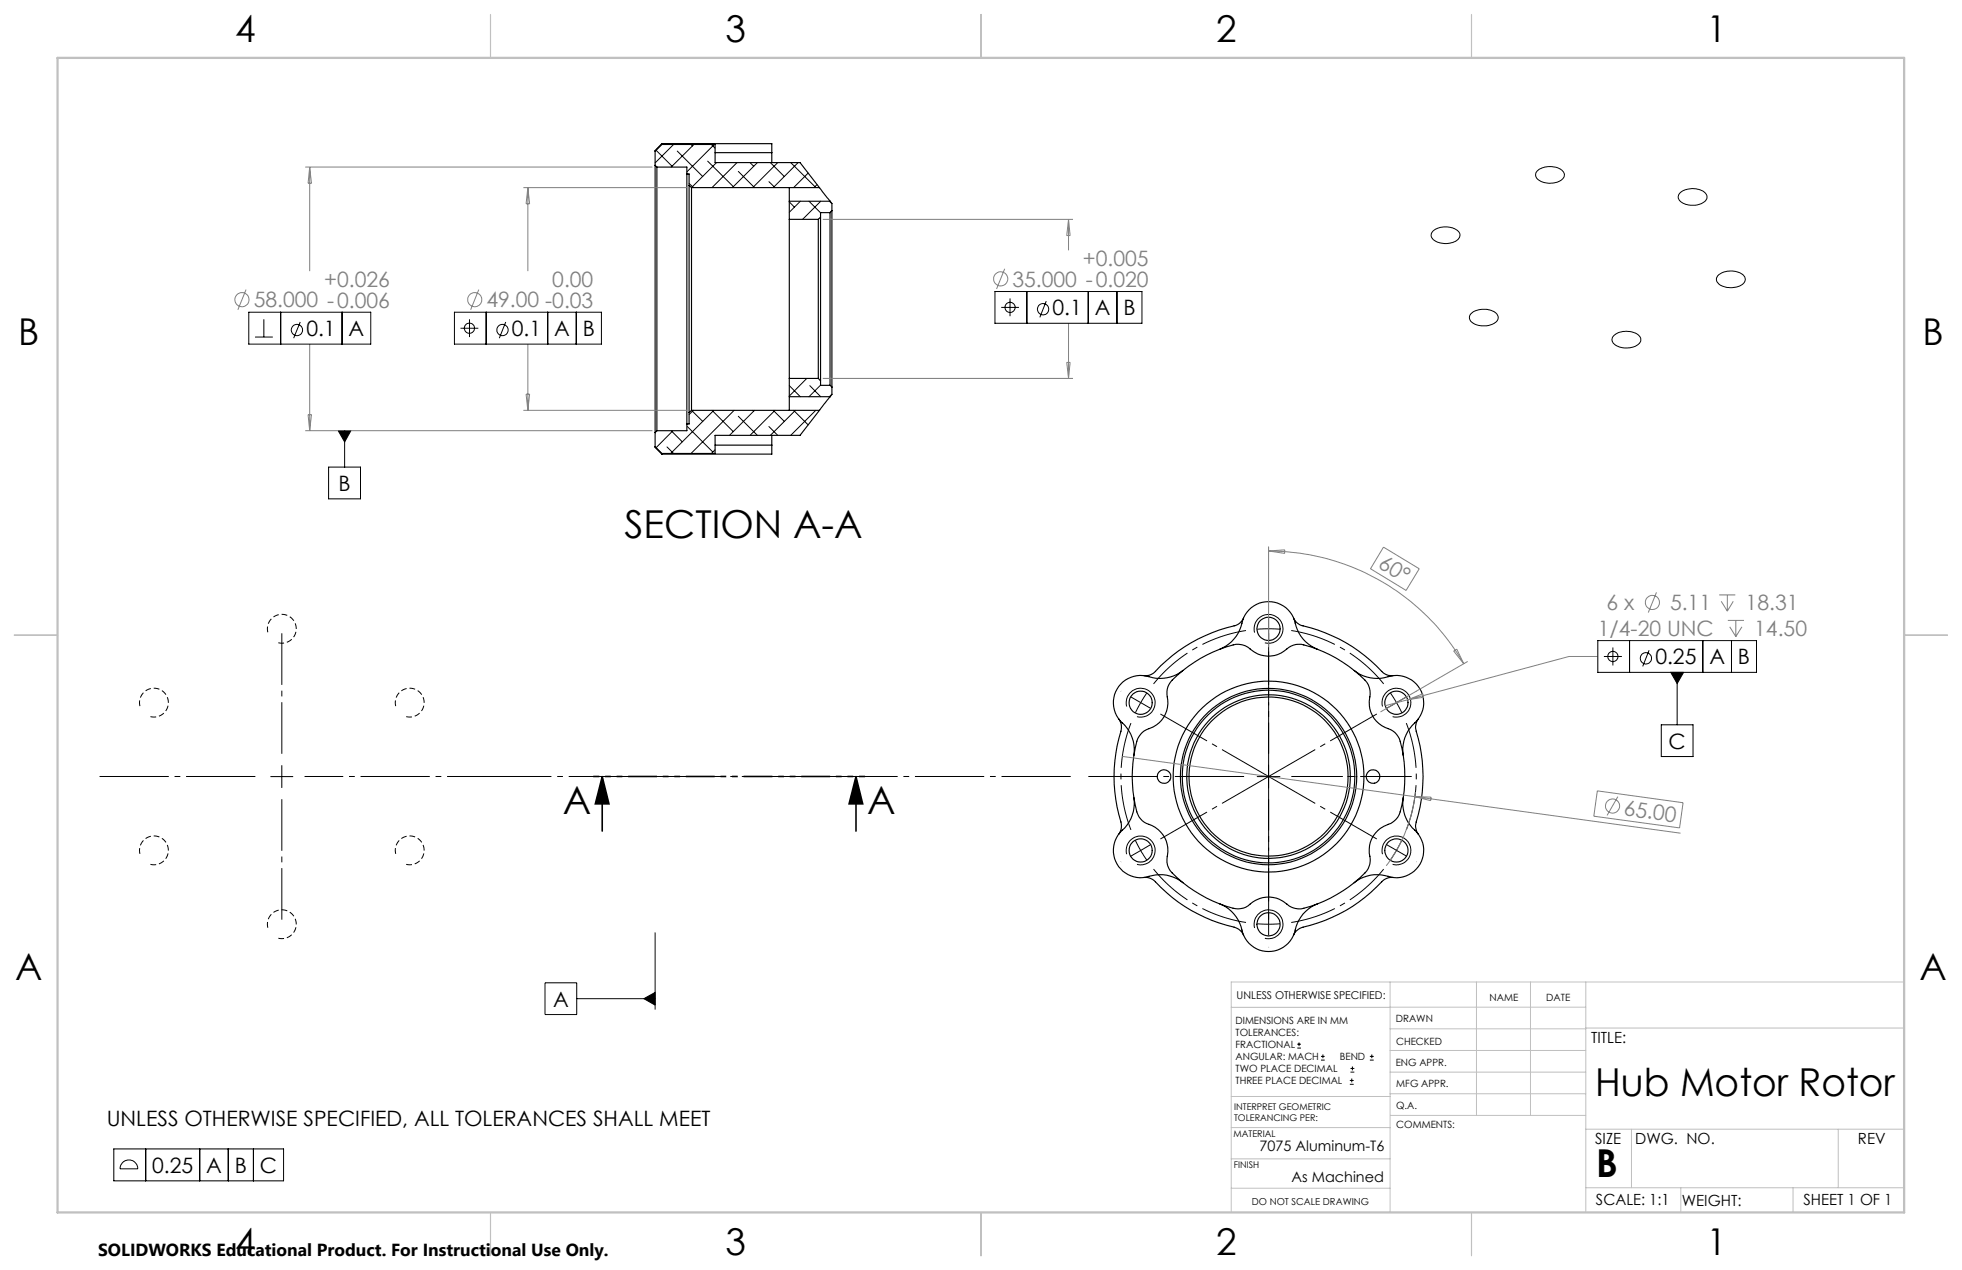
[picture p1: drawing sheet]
<svg xmlns="http://www.w3.org/2000/svg" width="432mm" height="279mm" viewBox="0 0 432 279" stroke-linecap="round" stroke-linejoin="round" font-family="sans-serif">
<g fill="none" stroke="#000" stroke-width=".25">
<path d="M144.2 36.4v58.8M144.2 33.3v3.1M144.2 36.4l.4 .4M144.6 36.8v58M144.6 36.8h6.6v1.5M145.7 31.6v.2M145.7 31.6h24.2v2M145.7 31.6l-1.5 1.7M145.7 31.8h11.7v4h18.7l4.2 5.5M145.7 31.8l-1.5 1.5M151.2 38.3v55M151.2 38.3h.5v2.5"/>
<path d="M157.4 33.6h12.5M169.9 33.6v2.2M151.7 40.8v50M151.7 40.8l.5 .5M152.2 41.3v49M152.2 41.3h28.1M173.7 41.3v3M173.7 48.3v35M173.7 44.3h9M173.7 44.3v4M173.7 48.3h6.4M180.1 48.3v35"/>
<path d="M180.3 41.3l2.4 3M180.6 47.8v36M180.6 47.8l-.5 .5M182.7 46.8v38M182.7 46.8h-2.1v1M182.7 44.3l.4 .5v1.6M183.1 46.4v38.8M183.1 46.4l-.4 .4M144.2 98.3l1.5 1.6M144.2 98.3l1.5 1.5M144.2 95.2v3.1M144.6 94.8l-.4 .4"/>
<path d="M145.7 99.8v.1M151.2 93.3v1.5h-6.6M151.7 90.8v2.5h-.5M152.2 90.3h28.1M152.2 90.3l-.5 .5M157.4 97.9h12.5M169.9 95.8v2.1M169.9 97.9v2h-24.2M173.7 87.3v3M173.7 87.3h9M173.7 83.3h6.4M173.7 83.3v4"/>
<path d="M180.1 83.3l.5 .5M180.3 90.3l-4.2 5.5h-18.7v4h-11.7M180.6 83.8v1h2.1M182.7 84.8l.4 .4M182.7 87.3l-2.4 3M183.1 85.2v1.6l-.4 .5M273.7 136a2.96 2.96 0 0 1-2.1 1.7 34.9 34.9 0 0 0-17.8 10.5l-1 .4h-1.1M284.7 136a2.96 2.96 0 0 0 2.1 1.7 34.9 34.9 0 0 1 17.8 10.5l1 .4h1M246.2 158.2a3.2 3.2 0 0 1 .5 2.7 34.9 34.9 0 0 0 .1 20.6l-.1 1.1-.5 .9M258 149.6a29.4 29.4 0 0 1 14-7.9 4 4 0 0 1 3.2 1.2 6.1 6.1 0 0 0 8.5-.5l.5-.3a5 5 0 0 1 4.3 .2 29.8 29.8 0 0 1 12.3 7.8 5.1 5.1 0 0 1 .5 4.2 6.1 6.1 0 0 0 4.7 6.2 4.7 4.7 0 0 1 2.5 4.1 29.4 29.4 0 0 1-.6 14.6 5 5 0 0 1-3.3 2.6 6.1 6.1 0 0 0-3 7.1l-.1 1.2a5 5 0 0 1-2.2 3 29.3 29.3 0 0 1-13 6.9 4.9 4.9 0 0 1-3.9-1.7 6.1 6.1 0 0 0-7.7 1 4.8 4.8 0 0 1-4.8 .1 29.8 29.8 0 0 1-12.3-7.8 4 4 0 0 1-.7-3.4 6.2 6.2 0 0 0-4.6-7l-.9-.6a4.9 4.9 0 0 1-1.6-3.5 29.8 29.8 0 0 1 .6-14.6 4.8 4.8 0 0 1 3.4-2.6 6.2 6.2 0 0 0 3-7.1v-.6a3.8 3.8 0 0 1 1.2-2.6zM260.3 147.5a8.4 8.4 0 0 1-8.1 1.2 6 6 0 0 0-6.7 3.6 6 6 0 0 0 2.1 7.3 8.3 8.3 0 0 1 2 6.6M268.4 142.9a8.4 8.4 0 0 0 5.1-6.5 6.1 6.1 0 0 1 6.4-4 6.1 6.1 0 0 1 5.4 5.4 8 8 0 0 0 4.7 5.1"/>
<path d="M298 147.5a8.4 8.4 0 0 0 8.1 1.2 6 6 0 0 1 6.8 3.6 6 6 0 0 1-2.1 7.3 8 8 0 0 0-2 6.6M312.1 158.2a3.2 3.2 0 0 0-.4 2.7 35.2 35.2 0 0 1-.2 20.6l.3 1.4 .3 .6M249.6 175.5a8.3 8.3 0 0 1-3.1 7.6 6 6 0 0 0-.5 7.3 6 6 0 0 0 6.9 2.4 8 8 0 0 1 7.4 1.4M308.8 175.5a8.2 8.2 0 0 0 3 7.6 6 6 0 0 1 .6 7.3 6 6 0 0 1-6.9 2.4 8 8 0 0 0-7.5 1.4M251.7 193a3.1 3.1 0 0 1 2.6 1 35.4 35.4 0 0 0 17.9 10.2l1.1 .9 .4 .6M268.4 198.8a8.3 8.3 0 0 1 5.1 6.5 6.1 6.1 0 0 0 6.5 4 6.1 6.1 0 0 0 5.3-5.5 7.9 7.9 0 0 1 4.7-5M306.6 193a3.1 3.1 0 0 0-2.5 1 35.3 35.3 0 0 1-18 10.2l-.8 .7-.6 .8"/>
<circle cx="279.2" cy="138.3" r="2.54"/>
<circle cx="251" cy="154.6" r="2.54"/>
<circle cx="307.3" cy="154.6" r="2.55"/>
<circle cx="256.2" cy="170.8" r="1.5"/>
<circle cx="279.2" cy="170.8" r="19"/>
<circle cx="279.2" cy="170.8" r="18"/>
<circle cx="279.2" cy="170.8" r="21"/>
<circle cx="279.2" cy="170.9" r="17.5"/>
<circle cx="279.2" cy="170.9" r="19.4"/>
<circle cx="302.2" cy="170.8" r="1.49"/>
<circle cx="251" cy="187.1" r="2.54"/>
<circle cx="307.3" cy="187.1" r="2.55"/>
<circle cx="279.2" cy="203.3" r="2.56"/>
</g>
<g fill="none" stroke="#000" stroke-width=".22">
<path d="M144.4 33.1l3.5 3.5M148.2 31.8l-4 4M149 33.2l5.7 5.6M152.1 31.8l.3 .3M152.7 31.8l-5 5M155.8 35.5l5.6 5.6M156.6 31.8l.8 .8M157.2 31.8l-6 6M157.7 35.8l-5.5 5.5M162.2 35.8l-5.5 5.5M162.5 37.7l3.6 3.6M165.1 35.8l.8 .8"/>
<path d="M166.7 35.8l-5.5 5.5M169.2 40l1.4 1.3M169.5 35.8l3.1 3M171.2 35.8l-5.5 5.5M174 35.8l5.4 5.3M175.6 35.8l-5.4 5.5M177.9 38.1l-3.2 3.2M338.3 37.6a4.5 4.5 0 0 1 5.7 .1 1.4 1.4 0 0 1-1 2.2 4.2 4.2 0 0 1-5-1v-.6zM151.7 40.4l.9 .9M173.7 44.4l1.1 1.2M176.1 44.3l-2.4 2.4M178 44.3l2.6 2.5"/>
<path d="M179.8 40.6l-.7 .7M180.6 44.3l-4 4M182.7 44.4l.4 .4M183.1 46.3l-.5 .5M315.3 50.9a4.3 4.3 0 0 1 5.9 .4 1.79 1.79 0 0 1-1.8 2.1 3.9 3.9 0 0 1-4.3-1.2l-.1-.2a1.15 1.15 0 0 1 .3-1.1zM369.7 42.5a4.3 4.3 0 0 1 5.8 .2 1.45 1.45 0 0 1-1.1 2.1 4.3 4.3 0 0 1-4.9-.9 1.16 1.16 0 0 1 .2-1.4zM54.8 68.7h26.8v7h-26.8zM56.1 74.2h3.9M58.1 70.2v4M61.8 68.7v7M66.1 70.8l-1.5 3.6M75.3 68.7v7"/>
<path d="M100 68.7h32.4v7h-32.4zM101.4 72.2h3.9M103.3 70.2v4M107 68.7v7M111.3 70.8l-1.4 3.6M120.5 68.7v7M126.8 68.7v7M219 64.1h32.3v7h-32.3zM220.3 67.6h4M222.3 65.7v3.9M226 64.1v7M230.3 66.3l-1.5 3.5"/>
<path d="M239.5 64.1v7M245.8 64.1v7M323.7 69a4.6 4.6 0 0 1 5.8 .1 1.36 1.36 0 0 1-.9 2.1 4.3 4.3 0 0 1-5.1-.8l-.1-.7zM355.3 73.7a4.5 4.5 0 0 1 5.6 .4 1.48 1.48 0 0 1-1 2.1 4.3 4.3 0 0 1-5-.9 1.2 1.2 0 0 1 .4-1.6zM378 60.7a4.3 4.3 0 0 1 6 .3 1.68 1.68 0 0 1-1.6 2.1 4.2 4.2 0 0 1-4.5-1.1l-.1-.7zM74.4 94.8h2.8l-1.4 2.4zM75.8 94.8v8M146.8 98.3l1.4 1.5M147.7 94.8l2.4 2.4M148.1 94.8l-3.7 3.7M151.3 93.8l5.6 5.6M152.2 90.3l2.5 2.4"/>
<path d="M152.6 90.3l-.9 .9M156.7 90.3l4.7 4.7M157.1 90.3l-9.5 9.5M157.4 99l-.8 .8M161.6 90.3l-9.5 9.5M162.5 91.6l4.2 4.2M165.7 90.3l.2 .2M166.1 90.3l-5.6 5.5M169.2 93.8l2 2M170.2 90.3l2.4 2.4M170.6 90.3l-5.5 5.5M173.7 84.8l2.4 2.5"/>
<path d="M174.7 90.3l3.2 3.2M175 90.3l-5.5 5.5M177.6 83.3l-3.9 3.8M178.2 84.8l2.4 2.5M179.5 90.3l-5.5 5.5M180.6 84.7l-2.6 2.6M183.1 86.7l-.6 .6M72.3 102.8h7v6.9h-7zM276.1 139.2a3.2 3.2 0 0 1 2.8-4 3.2 3.2 0 0 1 3.5 3.4 3.2 3.2 0 0 1-4 2.8M248 155.4a3.2 3.2 0 0 1 2.7-4 3.2 3.2 0 0 1 3.5 3.4 3.2 3.2 0 0 1-4 2.9M304.3 155.4a3.2 3.2 0 0 1 2.8-4 3.2 3.2 0 0 1 3.4 3.5 3.2 3.2 0 0 1-4 2.8M351.6 140.9h35v7h-35z"/>
<path d="M353 144.4h3.9M355 142.5v3.9M358.6 140.9v7M362.9 143.1l-1.4 3.5M365.6 159.5h7v6.9h-7zM367.7 147.9h2.8l-1.4 2.5zM369.1 147.9v11.6M374.8 140.9v7M381.1 140.9v7M59.5 170.9h5M62 168.3v5.1M276.7 170.9h5"/>
<path d="M279.2 168.3v5.1M248 187.9a3.2 3.2 0 0 1 2.7-4 3.2 3.2 0 0 1 3.5 3.4 3.2 3.2 0 0 1-4 2.8M249.9 184.9l1.1 2.2M251 187.1l1.4 2.1M251 187.1l-2.1 1.2M253.2 185.8l-2.2 1.3M304.3 187.9a3.2 3.2 0 0 1 2.8-4 3.2 3.2 0 0 1 3.4 3.5 3.2 3.2 0 0 1-4 2.7M119.9 216.2h7v7h-7zM126.9 219.7h17.3M141.7 219.7l2.5-1.4v2.8zM144.2 205.1v17M276.1 204.2a3.2 3.2 0 0 1 2.8-4 3.2 3.2 0 0 1 3.4 3.4 3.2 3.2 0 0 1-3.9 2.8"/>
<path d="M285.5 230.6h.8M285.5 229.7h.8M285.9 229.3v.9M290.7 233.2h.8M290.7 232.4h.8M291.1 232v.8M297.1 238.5h.8M297.1 237.7h.8M297.2 235.9h.9M297.2 235.1h.9M297.5 237.3v.8M297.6 234.6v.9"/>
<path d="M301.5 233.2h.8M301.5 232.4h.8M301.9 232v.8M25 252.8h37.4v7h-37.4zM26.9 255.9a1.96 1.96 0 0 1 2.2-.6 1.96 1.96 0 0 1 1.2 1.8h-3.9l.2-.7zM32.1 252.8v7M44 252.8v7M50.2 252.8v7M55.8 252.8v7"/>
<circle cx="65.4" cy="72.6" r="1.25"/>
<circle cx="103.3" cy="72.2" r="1.13"/>
<circle cx="110.6" cy="72.6" r="1.24"/>
<circle cx="222.3" cy="67.6" r="1.12"/>
<circle cx="229.6" cy="68" r="1.25"/>
<circle cx="355" cy="144.4" r="1.12"/>
<circle cx="362.2" cy="144.8" r="1.24"/>
</g>
<g fill="none" stroke="#808080" stroke-width=".22">
<path d="M67.2 36.8h76.4M68.2 36.8v22.9M68.2 36.8l.3 3.5h-.7zM115.2 41.3h36M116.2 41.3v18.4M116.2 41.3l.4 3.5h-.8zM181.1 48.3h55M221.1 59.1l-1.8 4.5M235.2 48.3v6.8M235.2 48.3l.3 3.5h-.7zM54.2 63.7l-1.8 4.5M68.2 75.7v19.1"/>
<path d="M105.4 63.7l-1.8 4.5M116.2 75.7v14.6M234.8 79.7h.7l-.3 3.6zM235.2 71.1v12.2M67.2 94.8h76.4M67.8 91.2h.7l-.3 3.6zM115.2 90.3h36M115.8 86.7h.8l-.4 3.6zM181.1 83.3h55M279.2 121.2a49.7 49.7 0 0 1 43 24.8M279.2 120.2v22.2M279.2 121.2l3.6-.2-.1 .7z"/>
<path d="M304.5 120.4l7.8 4.7-2.8 4.8-7.9-4.8zM364.6 130.3l-1.8 4.5M378.4 130.9h3.5M378.8 132.3l1.4 2.1M380.2 130.9v3.5M380.3 136.5h3.5M380.7 137.9l1.3 2.2M381.5 132.3l-1.3 2.1M382 136.5v3.6M383.4 137.9l-1.4 2.2M309.8 154l-4.9 1.3M309.8 154l3.3-1.4 .2 .8z"/>
<path d="M319.9 143.2l.7-.4 1.6 3.2zM323 145.5l-19.2 11.1M351.6 144.4h-6.3l-35.5 9.6M247 166.4l64.4 8.9M311.4 175.3l58.5 8M311.4 175.3l3.6 .1-.1 .7zM311.5 174.3a32.8 32.8 0 0 1-6.4 16.2M351.5 174l18.9 2.6-.8 5.5-18.8-2.5zM356.1 175.3l-2.4 4.1"/>
<circle cx="53.3" cy="65.9" r="1.55"/>
<circle cx="104.5" cy="65.9" r="1.55"/>
<circle cx="220.2" cy="61.3" r="1.55"/>
<circle cx="363.7" cy="132.5" r="1.55"/>
<circle cx="354.9" cy="177.3" r="1.56"/>
</g>
<path d="M132.5 170.9l1.5 5.9h-3zM132.5 170.9v11.9M188.4 170.9l1.5 5.9h-3zM188.4 170.9v11.9" fill="none" stroke="#000" stroke-width=".35"/>
<g fill="none" stroke="#000" stroke-width=".22" stroke-dasharray="15.2 1.3 1.3 1.3" stroke-linecap="butt">
<path d="M279.2 138.3l-2.5 .1M279.2 138.3l2.5 .1M279.2 138.3v-2.5M279.2 138.3v2.5M251.1 154.6l-1.2 2.2M251.1 154.6l1.3-2.1M251.1 154.6l-2.2-1.3M251.1 154.6l2.1 1.2M307.3 154.6l-1.3-2.1M307.3 154.6l1.2 2.2M307.3 154.6l2.2-1.3M307.3 154.6l-2.1 1.2"/>
<path d="M307.3 187.1l1.2-2.2M307.3 187.1l-1.3 2.1M307.3 187.1l2.2 1.2M307.3 187.1l-2.1-1.3M279.2 203.3l2.5-.1M279.2 203.3l-2.5-.1M279.2 203.3v2.5M279.2 203.3v-2.5M279.2 208.3v.1"/>
</g>
<path d="M274.2 138.7a32.5 32.5 0 0 0-20.3 11.8M248.9 159.1a32.5 32.5 0 0 0 0 23.5M304.5 150.5a32.5 32.5 0 0 0-20.3-11.8M253.9 191.2a32.5 32.5 0 0 0 20.3 11.7M309.5 182.6a32.5 32.5 0 0 0 0-23.5M284.2 202.9a32.5 32.5 0 0 0 20.3-11.7" fill="none" stroke="#000" stroke-width=".22" stroke-dasharray="15.2 1.3 1.3 1.3" stroke-dashoffset="5.1" stroke-linecap="butt"/>
<path d="M33.1 157.6a3.2 3.2 0 0 0 3.9-2.7 3.2 3.2 0 0 0-3.4-3.5 3.2 3.2 0 0 0-2.8 4M61.2 141.4a3.2 3.2 0 0 0 4-2.8 3.2 3.2 0 0 0-3.5-3.4 3.2 3.2 0 0 0-2.7 4M89.3 157.6a3.2 3.2 0 0 0 4-2.7 3.2 3.2 0 0 0-3.4-3.5 3.2 3.2 0 0 0-2.8 4M33.1 190.1a3.2 3.2 0 0 0 3.9-2.7 3.2 3.2 0 0 0-3.4-3.5 3.2 3.2 0 0 0-2.8 4M89.3 190.1a3.2 3.2 0 0 0 4-2.7 3.2 3.2 0 0 0-3.4-3.5 3.2 3.2 0 0 0-2.8 4M61.2 206.4a3.2 3.2 0 0 0 4-2.8 3.2 3.2 0 0 0-3.5-3.4 3.2 3.2 0 0 0-2.7 4" fill="none" stroke="#000" stroke-width=".22" stroke-dasharray="1.3 .6" stroke-dashoffset="-.1" stroke-linecap="butt"/>
<path d="M105.2 170.8h131.4" fill="none" stroke="#000" stroke-width=".22" stroke-dasharray="15.2 1.3 1.3 1.3" stroke-dashoffset="-1" stroke-linecap="butt"/>
<path d="M190.4 170.8h-59.8" fill="none" stroke="#000" stroke-width=".35" stroke-dasharray="6.3 1.3 1.3 1.3 1.3 1.3" stroke-dashoffset="5" stroke-linecap="butt"/>
<path d="M255.4 157.1l23.8 13.7M279.2 143.3v27.5M303 157.1l-23.8 13.7M255.4 184.6l23.8-13.8M279.2 198.3v-27.5M303 184.6l-23.8-13.8" fill="none" stroke="#000" stroke-width=".22" stroke-dasharray="15.2 1.3 1.3 1.3" stroke-dashoffset="3.4" stroke-linecap="butt"/>
<path d="M62 165.8v-26.5M62 175.8v26.5M279.2 165.8v-26.5M279.2 175.8v26.5M284.2 170.8h26.5" fill="none" stroke="#000" stroke-width=".22" stroke-dasharray="15.2 1.3 1.3 1.3" stroke-dashoffset="3.9" stroke-linecap="butt"/>
<path d="M274.2 170.8h-35.1" fill="none" stroke="#000" stroke-width=".22" stroke-dasharray="15.2 1.3 1.3 1.3" stroke-dashoffset="-.4" stroke-linecap="butt"/>
<path d="M57 170.8h-35.9" fill="none" stroke="#000" stroke-width=".22" stroke-dasharray="15.2 1.3 1.3 1.3" stroke-dashoffset="-.8" stroke-linecap="butt"/>
<path d="M67 170.8h39.9" fill="none" stroke="#000" stroke-width=".22" stroke-dasharray="15.2 1.3 1.3 1.3" stroke-dashoffset="6.7" stroke-linecap="butt"/>
<g fill="none" stroke="#c0c0c0" stroke-width=".22">
<path d="M305.9 216v50.7M324.9 216v29.4M336.8 216v29.4M349 216v50.7M419.1 216h-148.1v50.7M271 221.6h34.9M305.9 231.1h43.1M305.9 226.3h43.1M305.9 221.6h43.1M305.9 235.9h43.1M349 226.2h70.1M271 255h34.9"/>
<path d="M271 248.1h35M271 241.2h35M305.9 240.6h43.1M306 245.4h43M349 248.4h70.1M359.1 248.4v12.9M404.6 248.4v12.9M271 261.4h34.9M349 261.3h70.1M369.9 261.3v5.4M394.6 261.3v5.4"/>
</g>
<path d="M107.9 3.2v9.5M215.9 3.2v9.5M323.8 3.2v9.5M3.1 139.7h9.6M419.1 139.7h9.5M107.9 266.7v9.6M215.9 266.7v9.6M323.8 266.7v9.6" fill="none" stroke="#c0c0c0" stroke-width=".25"/>
<path d="M12.7 12.7h406.4v254h-406.4z" fill="none" stroke="#c0c0c0" stroke-width=".5"/>
<g fill="#000">
<path d="M74.4 94.8h2.8l-1.4 2.4zM367.7 147.9h2.8l-1.4 2.5zM141.7 219.7l2.5-1.4v2.8z"/>
<path d="M188.4 170.9l1.5 5.9h-3zM132.5 170.9l1.5 5.9h-3z"/>
</g>
<g font-size="8.5">
<text x="137.4" y="118.4">SECTION A-A</text>
<text x="123.8" y="179">A</text>
<text x="190.9" y="179">A</text>
<text x="351.1" y="241">Hub Motor Rotor</text>
<text x="351.3" y="259">B</text>
</g>
<g font-size="8.1">
<text x="51.7" y="9.3">4</text>
<text x="159.7" y="9.3">3</text>
<text x="267.6" y="9.3">2</text>
<text x="375.6" y="9.3">1</text>
<text x="4" y="76">B</text>
<text x="423.1" y="76">B</text>
<text x="3.3" y="215.7">A</text>
<text x="422.4" y="215.7">A</text>
<text x="51.7" y="276">4</text>
<text x="159.7" y="276">3</text>
<text x="267.6" y="276">2</text>
<text x="375.6" y="276">1</text>
</g>
<g font-size="4.7" fill="#808080">
<text x="238.3" y="58.6">+0.005</text>
<text x="71.4" y="63.1">+0.026</text>
<text x="121.5" y="63.1">0.00</text>
<text x="222.8" y="63">35.000 -0.020</text>
<text x="55.8" y="67.6">58.000 -0.006</text>
<text x="107.1" y="67.6">49.00 -0.03</text>
<text x="303.1" y="124.8" transform="rotate(31 303.1 124.8)">60°</text>
<text x="353.6" y="134.2">6 x</text>
<text x="367.5" y="134.2">5.11</text>
<text x="384.2" y="134.2">18.31</text>
<text x="351.7" y="139.8">1/4-20 UNC</text>
<text x="386.1" y="139.8">14.50</text>
<text x="357.2" y="179.4" transform="rotate(8 357.2 179.4)">65.00</text>
</g>
<g font-size="4.7">
<text x="231.6" y="69.4">0.1</text>
<text x="240.9" y="69.4">A</text>
<text x="247.2" y="69.4">B</text>
<text x="67.4" y="73.9">0.1</text>
<text x="76.7" y="73.9">A</text>
<text x="112.7" y="73.9">0.1</text>
<text x="122" y="73.9">A</text>
<text x="128.3" y="73.9">B</text>
<text x="74.5" y="108">B</text>
<text x="364.3" y="146.2">0.25</text>
<text x="376.2" y="146.2">A</text>
<text x="382.5" y="146.2">B</text>
<text x="367.2" y="164.7">C</text>
<text x="121.7" y="221.5">A</text>
<text x="23.5" y="247.8">UNLESS OTHERWISE SPECIFIED, ALL TOLERANCES SHALL MEET</text>
<text x="33.5" y="258">0.25</text>
<text x="45.4" y="258">A</text>
<text x="51.7" y="258">B</text>
<text x="57.2" y="258">C</text>
</g>
<text font-size="3.8" x="21.6" y="276.3">SOLIDWORKS Educational Product. For Instructional Use Only.</text>
<g font-size="3.4">
<text x="350.2" y="229.5">TITLE:</text>
<text x="351.1" y="251.6">SIZE</text>
<text x="359.9" y="251.6">DWG. NO.</text>
<text x="408.9" y="251.7">REV</text>
<text x="351.2" y="265.2">SCALE: 1:1</text>
<text x="370.1" y="265.3">WEIGHT:</text>
<text x="396.9" y="265.2">SHEET 1 OF 1</text>
</g>
<g font-size="3.2">
<text x="277.2" y="253.3">7075 Aluminum-T6</text>
<text x="284.2" y="260.1">As Machined</text>
</g>
<text font-size="2.4" x="272.2" y="219.7">UNLESS OTHERWISE SPECIFIED:</text>
<g font-size="2.2">
<text x="327.8" y="220.1">NAME</text>
<text x="340.3" y="220.2">DATE</text>
<text x="271.9" y="225.3">DIMENSIONS ARE IN MM</text>
<text x="271.9" y="227.9">TOLERANCES:</text>
<text x="307.2" y="224.9">DRAWN</text>
<text x="271.9" y="230.6">FRACTIONAL</text>
<text x="271.9" y="233.2">ANGULAR: MACH</text>
<text x="294.9" y="233.2">BEND</text>
<text x="307.3" y="229.8">CHECKED</text>
<text x="271.9" y="235.9">TWO PLACE DECIMAL</text>
<text x="271.9" y="238.5">THREE PLACE DECIMAL</text>
<text x="307.2" y="234.4">ENG APPR.</text>
<text x="307.3" y="239.2">MFG APPR.</text>
<text x="307.3" y="243.9">Q.A.</text>
<text x="307.3" y="248.1">COMMENTS:</text>
</g>
<text font-size="2.1" x="275.5" y="265.1">DO NOT SCALE DRAWING</text>
<g font-size="2">
<text x="271.6" y="244.1">INTERPRET GEOMETRIC</text>
<text x="271.5" y="250.2">MATERIAL</text>
<text x="271.6" y="246.6">TOLERANCING PER:</text>
<text x="271.5" y="257">FINISH</text>
</g>
</svg>
